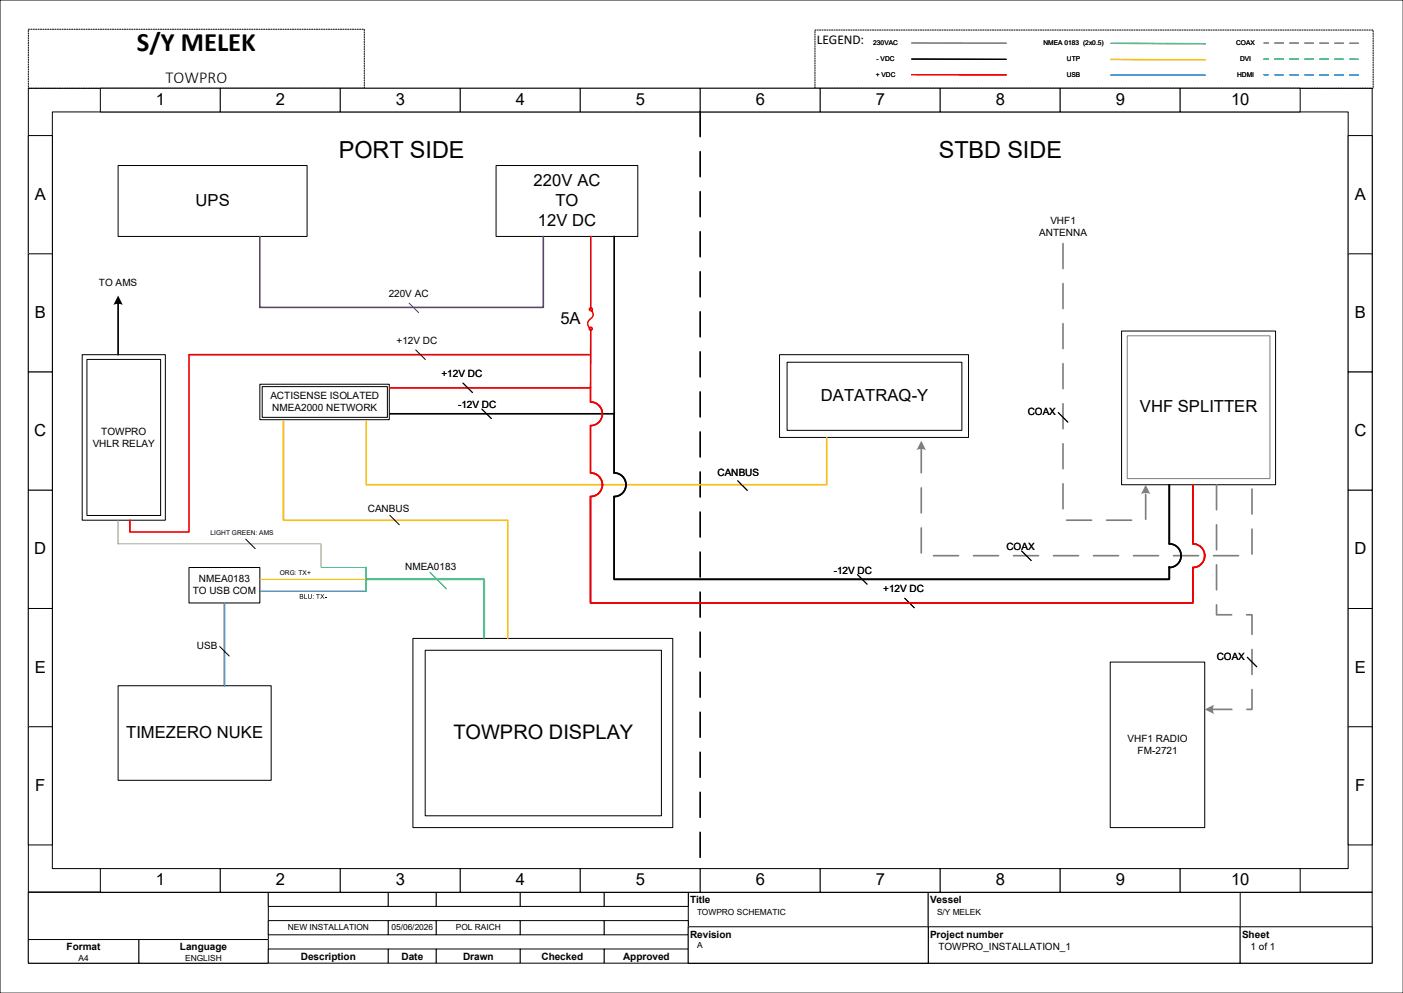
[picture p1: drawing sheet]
<svg xmlns="http://www.w3.org/2000/svg" width="297mm" height="210mm" viewBox="0 0 297 210" stroke-linecap="round" stroke-linejoin="round" font-family="sans-serif">
<path d="M0 0h297v210h-297z" fill="none" stroke="#000" stroke-width=".21"/>
<path d="M172.5 6.4h118.2v12.3h-118.2z" fill="none" stroke="#000" stroke-width=".21" stroke-dasharray=".3 .3"/>
<path d="M6 6.2h71.1v12.5h-71.1z" fill-rule="evenodd" fill="#fff"/>
<path d="M6 6.2h71.1v12.5h-71.1z" fill="none" stroke="#000" stroke-width=".21" stroke-dasharray=".3 .3"/>
<path d="M6 188.7h284.4v15h-284.4z" fill-rule="evenodd" fill="#fff"/>
<path d="M6 188.7h284.4v15h-284.4z" fill="none" stroke="#000" stroke-width=".21"/>
<path d="M6 188.7h50.8v10h-50.8z" fill-rule="evenodd" fill="#fff"/>
<path d="M6 188.7h50.8v10h-50.8z" fill="none" stroke="#000" stroke-width=".21"/>
<path d="M29.4 198.7h27.4v5h-27.4z" fill-rule="evenodd" fill="#fff"/>
<path d="M29.4 198.7h27.4v5h-27.4z" fill="none" stroke="#000" stroke-width=".21"/>
<path d="M6 198.7h23.4v5h-23.4z" fill-rule="evenodd" fill="#fff"/>
<path d="M6 198.7h23.4v5h-23.4z" fill="none" stroke="#000" stroke-width=".21"/>
<path d="M56.8 188.7h25.4v3h-25.4z" fill-rule="evenodd" fill="#fff"/>
<path d="M56.8 188.7h25.4v3h-25.4z" fill="none" stroke="#000" stroke-width=".21"/>
<path d="M56.8 194.7h25.4v3h-25.4z" fill-rule="evenodd" fill="#fff"/>
<path d="M56.8 194.7h25.4v3h-25.4z" fill="none" stroke="#000" stroke-width=".21"/>
<path d="M56.8 200.7h25.4v3h-25.4z" fill-rule="evenodd" fill="#fff"/>
<path d="M56.8 200.7h25.4v3h-25.4z" fill="none" stroke="#000" stroke-width=".21"/>
<path d="M82.2 188.7h10.1v3h-10.1z" fill-rule="evenodd" fill="#fff"/>
<path d="M82.2 188.7h10.1v3h-10.1z" fill="none" stroke="#000" stroke-width=".21"/>
<path d="M82.2 194.7h10.1v3h-10.1z" fill-rule="evenodd" fill="#fff"/>
<path d="M82.2 194.7h10.1v3h-10.1z" fill="none" stroke="#000" stroke-width=".21"/>
<path d="M82.2 200.7h10.1v3h-10.1z" fill-rule="evenodd" fill="#fff"/>
<path d="M82.2 200.7h10.1v3h-10.1z" fill="none" stroke="#000" stroke-width=".21"/>
<path d="M92.4 200.7h17.7v3h-17.7z" fill-rule="evenodd" fill="#fff"/>
<path d="M92.4 200.7h17.7v3h-17.7z" fill="none" stroke="#000" stroke-width=".21"/>
<path d="M92.4 194.7h17.7v3h-17.7z" fill-rule="evenodd" fill="#fff"/>
<path d="M92.4 194.7h17.7v3h-17.7z" fill="none" stroke="#000" stroke-width=".21"/>
<path d="M92.4 188.7h17.7v3h-17.7z" fill-rule="evenodd" fill="#fff"/>
<path d="M92.4 188.7h17.7v3h-17.7z" fill="none" stroke="#000" stroke-width=".21"/>
<path d="M110.1 188.7h17.8v3h-17.8z" fill-rule="evenodd" fill="#fff"/>
<path d="M110.1 188.7h17.8v3h-17.8z" fill="none" stroke="#000" stroke-width=".21"/>
<path d="M110.1 194.7h17.8v3h-17.8z" fill-rule="evenodd" fill="#fff"/>
<path d="M110.1 194.7h17.8v3h-17.8z" fill="none" stroke="#000" stroke-width=".21"/>
<path d="M110.1 200.7h17.8v3h-17.8z" fill-rule="evenodd" fill="#fff"/>
<path d="M110.1 200.7h17.8v3h-17.8z" fill="none" stroke="#000" stroke-width=".21"/>
<path d="M145.7 188.7h50.8v15h-50.8z" fill-rule="evenodd" fill="#fff"/>
<path d="M145.7 188.7h50.8v15h-50.8z" fill="none" stroke="#000" stroke-width=".21"/>
<path d="M127.9 200.7h17.8v3h-17.8z" fill-rule="evenodd" fill="#fff"/>
<path d="M127.9 200.7h17.8v3h-17.8z" fill="none" stroke="#000" stroke-width=".21"/>
<path d="M127.9 194.7h17.8v3h-17.8z" fill-rule="evenodd" fill="#fff"/>
<path d="M127.9 194.7h17.8v3h-17.8z" fill="none" stroke="#000" stroke-width=".21"/>
<path d="M127.9 188.7h17.8v3h-17.8z" fill-rule="evenodd" fill="#fff"/>
<path d="M127.9 188.7h17.8v3h-17.8z" fill="none" stroke="#000" stroke-width=".21"/>
<path d="M196.5 188.7h66v7.3h-66z" fill-rule="evenodd" fill="#fff"/>
<path d="M196.5 188.7h66v7.3h-66z" fill="none" stroke="#000" stroke-width=".21"/>
<path d="M196.5 196h66v7.7h-66z" fill-rule="evenodd" fill="#fff"/>
<path d="M196.5 196h66v7.7h-66z" fill="none" stroke="#000" stroke-width=".21"/>
<path d="M145.7 196h50.8v7.7h-50.8z" fill-rule="evenodd" fill="#fff"/>
<path d="M145.7 196h50.8v7.7h-50.8z" fill="none" stroke="#000" stroke-width=".21"/>
<path d="M262.5 196h27.9v7.7h-27.9z" fill-rule="evenodd" fill="#fff"/>
<path d="M6 18.7h284.4v170h-284.4zM11.1 23.7h274.3v160h-274.3zM262.5 196h27.9v7.7h-27.9z" fill="none" stroke="#000" stroke-width=".21"/>
<path d="M6 28.7h5.1v25h-5.1z" fill-rule="evenodd" fill="#fff"/>
<path d="M6 28.7h5.1v25h-5.1z" fill="none" stroke="#000" stroke-width=".21"/>
<path d="M21.2 18.7h25.4v5h-25.4z" fill-rule="evenodd" fill="#fff"/>
<path d="M21.2 18.7h25.4v5h-25.4z" fill="none" stroke="#000" stroke-width=".21"/>
<path d="M46.6 18.7h25.4v5h-25.4z" fill-rule="evenodd" fill="#fff"/>
<path d="M46.6 18.7h25.4v5h-25.4z" fill="none" stroke="#000" stroke-width=".21"/>
<path d="M72 18.7h25.4v5h-25.4z" fill-rule="evenodd" fill="#fff"/>
<path d="M72 18.7h25.4v5h-25.4z" fill="none" stroke="#000" stroke-width=".21"/>
<path d="M97.4 18.7h25.4v5h-25.4z" fill-rule="evenodd" fill="#fff"/>
<path d="M97.4 18.7h25.4v5h-25.4z" fill="none" stroke="#000" stroke-width=".21"/>
<path d="M122.8 18.7h25.4v5h-25.4z" fill-rule="evenodd" fill="#fff"/>
<path d="M122.8 18.7h25.4v5h-25.4z" fill="none" stroke="#000" stroke-width=".21"/>
<path d="M148.2 18.7h25.4v5h-25.4z" fill-rule="evenodd" fill="#fff"/>
<path d="M148.2 18.7h25.4v5h-25.4z" fill="none" stroke="#000" stroke-width=".21"/>
<path d="M173.6 18.7h25.4v5h-25.4z" fill-rule="evenodd" fill="#fff"/>
<path d="M173.6 18.7h25.4v5h-25.4z" fill="none" stroke="#000" stroke-width=".21"/>
<path d="M199 18.7h25.4v5h-25.4z" fill-rule="evenodd" fill="#fff"/>
<path d="M199 18.7h25.4v5h-25.4z" fill="none" stroke="#000" stroke-width=".21"/>
<path d="M224.4 18.7h25.4v5h-25.4z" fill-rule="evenodd" fill="#fff"/>
<path d="M224.4 18.7h25.4v5h-25.4z" fill="none" stroke="#000" stroke-width=".21"/>
<path d="M249.8 18.7h25.4v5h-25.4z" fill-rule="evenodd" fill="#fff"/>
<path d="M249.8 18.7h25.4v5h-25.4z" fill="none" stroke="#000" stroke-width=".21"/>
<path d="M6 53.7h5.1v25h-5.1z" fill-rule="evenodd" fill="#fff"/>
<path d="M6 53.7h5.1v25h-5.1z" fill="none" stroke="#000" stroke-width=".21"/>
<path d="M6 78.7h5.1v25h-5.1z" fill-rule="evenodd" fill="#fff"/>
<path d="M6 78.7h5.1v25h-5.1z" fill="none" stroke="#000" stroke-width=".21"/>
<path d="M6 103.7h5.1v25h-5.1z" fill-rule="evenodd" fill="#fff"/>
<path d="M6 103.7h5.1v25h-5.1z" fill="none" stroke="#000" stroke-width=".21"/>
<path d="M6 128.7h5.1v25h-5.1z" fill-rule="evenodd" fill="#fff"/>
<path d="M6 128.7h5.1v25h-5.1z" fill="none" stroke="#000" stroke-width=".21"/>
<path d="M6 153.7h5.1v25h-5.1z" fill-rule="evenodd" fill="#fff"/>
<path d="M6 153.7h5.1v25h-5.1z" fill="none" stroke="#000" stroke-width=".21"/>
<path d="M285.4 28.7h5v25h-5z" fill-rule="evenodd" fill="#fff"/>
<path d="M285.4 28.7h5v25h-5z" fill="none" stroke="#000" stroke-width=".21"/>
<path d="M285.4 128.7h5v25h-5z" fill-rule="evenodd" fill="#fff"/>
<path d="M285.4 128.7h5v25h-5z" fill="none" stroke="#000" stroke-width=".21"/>
<path d="M285.4 153.7h5v25h-5z" fill-rule="evenodd" fill="#fff"/>
<path d="M285.4 153.7h5v25h-5z" fill="none" stroke="#000" stroke-width=".21"/>
<path d="M21.2 183.7h25.4v5h-25.4z" fill-rule="evenodd" fill="#fff"/>
<path d="M21.2 183.7h25.4v5h-25.4z" fill="none" stroke="#000" stroke-width=".21"/>
<path d="M46.6 183.7h25.4v5h-25.4z" fill-rule="evenodd" fill="#fff"/>
<path d="M46.6 183.7h25.4v5h-25.4z" fill="none" stroke="#000" stroke-width=".21"/>
<path d="M72 183.7h25.4v5h-25.4z" fill-rule="evenodd" fill="#fff"/>
<path d="M72 183.7h25.4v5h-25.4z" fill="none" stroke="#000" stroke-width=".21"/>
<path d="M97.4 183.7h25.4v5h-25.4z" fill-rule="evenodd" fill="#fff"/>
<path d="M97.4 183.7h25.4v5h-25.4z" fill="none" stroke="#000" stroke-width=".21"/>
<path d="M122.8 183.7h25.4v5h-25.4z" fill-rule="evenodd" fill="#fff"/>
<path d="M122.8 183.7h25.4v5h-25.4z" fill="none" stroke="#000" stroke-width=".21"/>
<path d="M148.2 183.7h25.4v5h-25.4z" fill-rule="evenodd" fill="#fff"/>
<path d="M148.2 183.7h25.4v5h-25.4z" fill="none" stroke="#000" stroke-width=".21"/>
<path d="M173.6 183.7h25.4v5h-25.4z" fill-rule="evenodd" fill="#fff"/>
<path d="M173.6 183.7h25.4v5h-25.4z" fill="none" stroke="#000" stroke-width=".21"/>
<path d="M199 183.7h25.4v5h-25.4z" fill-rule="evenodd" fill="#fff"/>
<path d="M199 183.7h25.4v5h-25.4z" fill="none" stroke="#000" stroke-width=".21"/>
<path d="M224.4 183.7h25.4v5h-25.4z" fill-rule="evenodd" fill="#fff"/>
<path d="M224.4 183.7h25.4v5h-25.4z" fill="none" stroke="#000" stroke-width=".21"/>
<path d="M249.8 183.7h25.4v5h-25.4z" fill-rule="evenodd" fill="#fff"/>
<path d="M249.8 183.7h25.4v5h-25.4z" fill="none" stroke="#000" stroke-width=".21"/>
<path d="M285.4 53.7h5v25h-5z" fill-rule="evenodd" fill="#fff"/>
<path d="M285.4 53.7h5v25h-5z" fill="none" stroke="#000" stroke-width=".21"/>
<path d="M285.4 78.7h5v25h-5z" fill-rule="evenodd" fill="#fff"/>
<path d="M285.4 78.7h5v25h-5z" fill="none" stroke="#000" stroke-width=".21"/>
<path d="M285.4 103.7h5v25h-5z" fill-rule="evenodd" fill="#fff"/>
<path d="M285.4 103.7h5v25h-5z" fill="none" stroke="#000" stroke-width=".21"/>
<path d="M148.2 23.6v160.2" fill="none" stroke="#000" stroke-width=".35" stroke-dasharray="5.3 3.2"/>
<path d="M25 35h40v15h-40z" fill-rule="evenodd" fill="#fff"/>
<path d="M25 35h40v15h-40z" fill="none" stroke="#000" stroke-width=".21"/>
<path d="M105 35h30v15h-30z" fill-rule="evenodd" fill="#fff"/>
<path d="M105 35h30v15h-30z" fill="none" stroke="#000" stroke-width=".21"/>
<path d="M55 50v15h60v-15" fill="none" stroke="#7030a0" stroke-width=".35"/>
<g fill="none" stroke="#e00" stroke-width=".3">
<path d="M125.2 65.7a1.13 1.13 0 0 1 .3 1.2l-.5 .5a1.15 1.15 0 0 0-.2 1.9"/>
<circle cx="125.1" cy="65.4" r=".32"/>
<circle cx="125.1" cy="69.5" r=".32"/>
</g>
<path d="M125.1 50v15.4" fill="none" stroke="#e00" stroke-width=".35"/>
<path d="M87.4 135h55v40h-55z" fill-rule="evenodd" fill="#fff"/>
<path d="M87.4 135h55v40h-55z" fill="none" stroke="#000" stroke-width=".21"/>
<path d="M90 137.5h50v35h-50z" fill-rule="evenodd" fill="#fff"/>
<path d="M90 137.5h50v35h-50z" fill="none" stroke="#000" stroke-width=".21"/>
<path d="M25 145h32.4v20h-32.4z" fill-rule="evenodd" fill="#fff"/>
<path d="M25 145h32.4v20h-32.4z" fill="none" stroke="#000" stroke-width=".21"/>
<path d="M55 81.2h27.4v7.5h-27.4z" fill-rule="evenodd" fill="#fff"/>
<path d="M55 81.2h27.4v7.5h-27.4z" fill="none" stroke="#000" stroke-width=".21"/>
<path d="M55.5 81.8h26.5v6.5h-26.5z" fill-rule="evenodd" fill="#fff"/>
<path d="M55.5 81.8h26.5v6.5h-26.5z" fill="none" stroke="#000" stroke-width=".21"/>
<path d="M125.1 69.5l-.1 12.5h-42.5" fill="none" stroke="#e00" stroke-width=".35"/>
<path d="M77.5 122.5h25v12.5M77.5 120v5" fill="none" stroke="#00b050" stroke-width=".35"/>
<path d="M91 121l3.5 3.5" fill="none" stroke="#00b050" stroke-width=".21"/>
<path d="M40 120h15v7.5h-15z" fill-rule="evenodd" fill="#fff"/>
<path d="M40 120h15v7.5h-15z" fill="none" stroke="#000" stroke-width=".21"/>
<path d="M55 122.5h22.5" fill="none" stroke="#ffc000" stroke-width=".21"/>
<path d="M55 125h22.5" fill="none" stroke="#0070c0" stroke-width=".21"/>
<path d="M63.3 125.4h5.9v1.6h-5.9z" fill-rule="evenodd" fill="#fff"/>
<g fill="#000">
<path d="M68.7 126.2h.4v.1h-.4z"/>
<path d="M63.5 125.6h.3a.26 .26 0 0 1 .3 .2 .26 .26 0 0 1-.1 .3l.2 .1-.1 .4h-.6zM63.6 125.7v.3h.4v-.2zM63.6 126.2v.3l.5-.1-.1-.2zM64.4 125.6h.1v.9h.5v.1h-.6zM65.2 125.6h.1v.6a.27 .27 0 0 0 .2 .3 .27 .27 0 0 0 .3-.1l.1-.8h.1v.6a.4 .4 0 0 1-.4 .4 .4 .4 0 0 1-.4-.4zM66.2 125.9l.2 .1zM66.2 126.5l.2 .1zM66.9 125.6h.8v.1h-.3v.9h-.2v-.9h-.3zM67.8 125.6h.2l.2 .4 .5-.4-.4 .5 .4 .5h-.2l-.3-.4-.3 .4h-.1l.3-.5z"/>
</g>
<path d="M25 115h43v5h9.5" fill="none" stroke="#92d050" stroke-width=".21"/>
<path d="M47.5 127.5v17.5" fill="none" stroke="#0070c0" stroke-width=".35"/>
<path d="M17.4 75h17.6v35h-17.6z" fill-rule="evenodd" fill="#fff"/>
<path d="M17.4 75h17.6v35h-17.6z" fill="none" stroke="#000" stroke-width=".21"/>
<path d="M25 110v5" fill="none" stroke="#92d050" stroke-width=".21"/>
<path d="M18.4 76h15.6v33h-15.6z" fill-rule="evenodd" fill="#fff"/>
<path d="M18.4 76h15.6v33h-15.6zM88 74l2 2M52 114l2 2M82.5 108.9l2 2.1M46.5 136.7l2 2" fill="none" stroke="#000" stroke-width=".21"/>
<path d="M125 75h-85v37.5h-12.5v-2.5" fill="none" stroke="#e00" stroke-width=".35"/>
<path d="M130 50v37.5h-47.5M25 64v11" fill="none" stroke="#000" stroke-width=".35"/>
<path d="M25 62.5l1 2-.8-.2-1.2 .2z" fill-rule="evenodd" fill="#000"/>
<path d="M60 89v21h47.5v25" fill="none" stroke="#ffc000" stroke-width=".35"/>
<path d="M86.6 64.1l2 2" fill="none" stroke="#7030a0" stroke-width=".21"/>
<path d="M165 75h40v17.5h-40z" fill-rule="evenodd" fill="#fff"/>
<path d="M165 75h40v17.5h-40z" fill="none" stroke="#000" stroke-width=".21"/>
<path d="M166.6 76.6h37v14.4h-37z" fill-rule="evenodd" fill="#fff"/>
<path d="M166.6 76.6h37v14.4h-37z" fill="none" stroke="#000" stroke-width=".21"/>
<path d="M77.5 89v13.5h97.5v-10" fill="none" stroke="#ffc000" stroke-width=".35"/>
<path d="M193 9.1h20" fill="none" stroke="#7e649e" stroke-width=".26"/>
<path d="M193 12.5l20 .1" fill="none" stroke="#000" stroke-width=".26"/>
<path d="M193 15.8h20" fill="none" stroke="#f00" stroke-width=".26"/>
<path d="M235.2 9.2h20" fill="none" stroke="#00b050" stroke-width=".26"/>
<path d="M235.2 12.6h20" fill="none" stroke="#ffc000" stroke-width=".26"/>
<path d="M235.2 15.9h20" fill="none" stroke="#0070c0" stroke-width=".26"/>
<path d="M287.5 9.1h-20" fill="none" stroke="#7f7f7f" stroke-width=".26" stroke-dasharray="1.9 1.3"/>
<path d="M287.5 12.6l-20-.1" fill="none" stroke="#00b050" stroke-width=".26" stroke-dasharray="1.9 1.3"/>
<path d="M287.5 15.8h-20" fill="none" stroke="#0070c0" stroke-width=".26" stroke-dasharray="1.9 1.3"/>
<path d="M237.4 70h32.6v32.5h-32.6z" fill-rule="evenodd" fill="#fff"/>
<path d="M237.4 70h32.6v32.5h-32.6z" fill="none" stroke="#000" stroke-width=".21"/>
<path d="M225 51.5v58.5h17.5v-6" fill="none" stroke="#7f7f7f" stroke-width=".35" stroke-dasharray="5.3 3.2"/>
<path d="M242.5 102.5l1 2-.8-.2-1.2 .2z" fill-rule="evenodd" fill="#7f7f7f"/>
<path d="M235 140h20v35h-20z" fill-rule="evenodd" fill="#fff"/>
<path d="M235 140h20v35h-20z" fill="none" stroke="#000" stroke-width=".21"/>
<path d="M195 94.7v22.8h70v-15" fill="none" stroke="#7f7f7f" stroke-width=".35" stroke-dasharray="5.3 3.2"/>
<path d="M195 93.2l1 2-.8-.2-1.2 .2z" fill-rule="evenodd" fill="#7f7f7f"/>
<path d="M257.5 102.5v27.5h7.5v20h-8.5" fill="none" stroke="#7f7f7f" stroke-width=".35" stroke-dasharray="5.3 3.2"/>
<path d="M255 150l2-1-.2 .8 .2 1.2z" fill-rule="evenodd" fill="#7f7f7f"/>
<path d="M98 81l2 2M102 86.5l2 2M224 87.2l2 2.1M156.2 101.7l2 2M216.2 116.5l2.1 2M181.5 121.5l2 2M191.5 126.5l2 2M264 139l2 2" fill="none" stroke="#000" stroke-width=".21"/>
<path d="M130 87.5v12.5a2.5 2.5 0 0 1 2.5 2.5 2.5 2.5 0 0 1-2.5 2.5v17.5h117.5v-2.7M247.5 102.5v12.5a2.5 2.5 0 0 1 2.5 2.5 2.5 2.5 0 0 1-2.5 2.5" fill="none" stroke="#000" stroke-width=".35"/>
<path d="M125 82v3a2.5 2.5 0 0 1 2.5 2.5 2.5 2.5 0 0 1-2.5 2.5v10a2.5 2.5 0 0 1 2.5 2.5 2.5 2.5 0 0 1-2.5 2.5v22.5h127.5v-7.5a2.5 2.5 0 0 0 2.5-2.5 2.5 2.5 0 0 0-2.5-2.5v-12.5" fill="none" stroke="#e00" stroke-width=".35"/>
<path d="M238.6 71h30.2v30.2h-30.2z" fill-rule="evenodd" fill="#fff"/>
<path d="M238.6 71h30.2v30.2h-30.2z" fill="none" stroke="#7f7f7f" stroke-width=".21"/>
<text font-size="5.6" x="29" y="10.7">S/Y MELEK</text>
<g font-size="5">
<text x="71.7" y="33.5">PORT SIDE</text>
<text x="198.7" y="33.5">STBD SIDE</text>
</g>
<text font-size="4.2" x="96" y="156.3">TOWPRO DISPLAY</text>
<g font-size="3.5">
<text x="35" y="17.5">TOWPRO</text>
<text x="33" y="22.2">1</text>
<text x="58.4" y="22.2">2</text>
<text x="83.8" y="22.2">3</text>
<text x="109.2" y="22.2">4</text>
<text x="134.6" y="22.2">5</text>
<text x="160" y="22.2">6</text>
<text x="185.4" y="22.2">7</text>
<text x="210.8" y="22.2">8</text>
<text x="236.2" y="22.2">9</text>
<text x="260.6" y="22.2">10</text>
<text x="113" y="39.3">220V AC</text>
<text x="7.4" y="42.2">A</text>
<text x="41.4" y="43.6">UPS</text>
<text x="113.8" y="47.8">12V DC</text>
<text x="117.6" y="43.6">TO</text>
<text x="286.8" y="42.2">A</text>
<text x="7.4" y="67.2">B</text>
<text x="118.6" y="68.5">5A</text>
<text x="286.8" y="67.2">B</text>
<text x="173.8" y="84.9">DATATRAQ-Y</text>
<text x="241.3" y="87.3">VHF SPLITTER</text>
<text x="7.3" y="92.2">C</text>
<text x="286.7" y="92.2">C</text>
<text x="7.3" y="117.2">D</text>
<text x="286.7" y="117.2">D</text>
<text x="7.4" y="142.3">E</text>
<text x="286.8" y="142.3">E</text>
<text x="26.7" y="156.1">TIMEZERO NUKE</text>
<text x="7.5" y="167.3">F</text>
<text x="286.9" y="167.3">F</text>
<text x="33" y="187.2">1</text>
<text x="58.4" y="187.2">2</text>
<text x="83.8" y="187.2">3</text>
<text x="109.2" y="187.2">4</text>
<text x="134.6" y="187.2">5</text>
<text x="160" y="187.2">6</text>
<text x="185.4" y="187.2">7</text>
<text x="210.8" y="187.2">8</text>
<text x="236.2" y="187.2">9</text>
<text x="260.6" y="187.2">10</text>
</g>
<text font-size="2.8" x="172.9" y="9.2">LEGEND:</text>
<g font-size="2.1">
<text x="222.3" y="47.3">VHF1</text>
<text x="220" y="49.8">ANTENNA</text>
<text x="20.9" y="60.4">TO AMS</text>
<text x="82.3" y="62.8">220V AC</text>
<text x="83.9" y="72.8">+12V DC</text>
<text x="93.4" y="79.8">+12V DC</text>
<text x="57.2" y="84.4">ACTISENSE ISOLATED</text>
<text x="57.6" y="86.9">NMEA2000 NETWORK</text>
<text x="97" y="86.3">-12V DC</text>
<text x="217.5" y="87.8">COAX</text>
<text x="19.6" y="94.4">VHLR RELAY</text>
<text x="21.4" y="91.9">TOWPRO</text>
<text x="151.9" y="100.6">CANBUS</text>
<text x="77.9" y="108.3">CANBUS</text>
<text x="213" y="116.3">COAX</text>
<text x="40.8" y="125.7">TO USB COM</text>
<text x="42.1" y="123.1">NMEA0183</text>
<text x="85.7" y="120.5">NMEA0183</text>
<text x="176.5" y="121.3">-12V DC</text>
<text x="187" y="125.3">+12V DC</text>
<text x="41.7" y="137.3">USB</text>
<text x="257.5" y="139.5">COAX</text>
<text x="238.7" y="156.9">VHF1 RADIO</text>
<text x="240.8" y="159.4">FM-2721</text>
<text x="146.1" y="191">Title</text>
<text x="196.9" y="191">Vessel</text>
<text x="14.1" y="201">Format</text>
<text x="38.1" y="201">Language</text>
<text x="63.7" y="203">Description</text>
<text x="85" y="203">Date</text>
<text x="98" y="203">Drawn</text>
<text x="114.6" y="203">Checked</text>
<text x="131.9" y="203">Approved</text>
<text x="146.1" y="198.3">Revision</text>
<text x="196.9" y="198.3">Project number</text>
<text x="198.6" y="200.8">TOWPRO_INSTALLATION_1</text>
<text x="262.9" y="198.3">Sheet</text>
<text x="264.7" y="200.8">1 of 1</text>
</g>
<g font-size="1.8">
<text x="60.9" y="196.6">NEW INSTALLATION</text>
<text x="82.9" y="196.6">05/06/2026</text>
<text x="96.5" y="196.6">POL RAICH</text>
<text x="147.5" y="193.5">TOWPRO SCHEMATIC</text>
<text x="198.3" y="193.5">S/Y MELEK</text>
<text x="16.6" y="203.2">A4</text>
<text x="39.2" y="203.2">ENGLISH</text>
<text x="147.5" y="200.5">A</text>
</g>
<g font-size="1.4">
<text x="184.8" y="9.6">230VAC</text>
<text x="220.8" y="9.5">NMEA 0183 (2x0.5)</text>
<text x="261.7" y="9.5">COAX</text>
<text x="185.4" y="16.3">+ VDC</text>
<text x="185.5" y="13">- VDC</text>
<text x="225.8" y="16.2">USB</text>
<text x="225.8" y="12.9">UTP</text>
<text x="261.8" y="16.3">HDMI</text>
<text x="262.5" y="12.9">DVI</text>
<text x="44.6" y="113.1">LIGHT GREEN: AMS</text>
<text x="59.2" y="121.6">ORG: TX+</text>
</g>
</svg>
